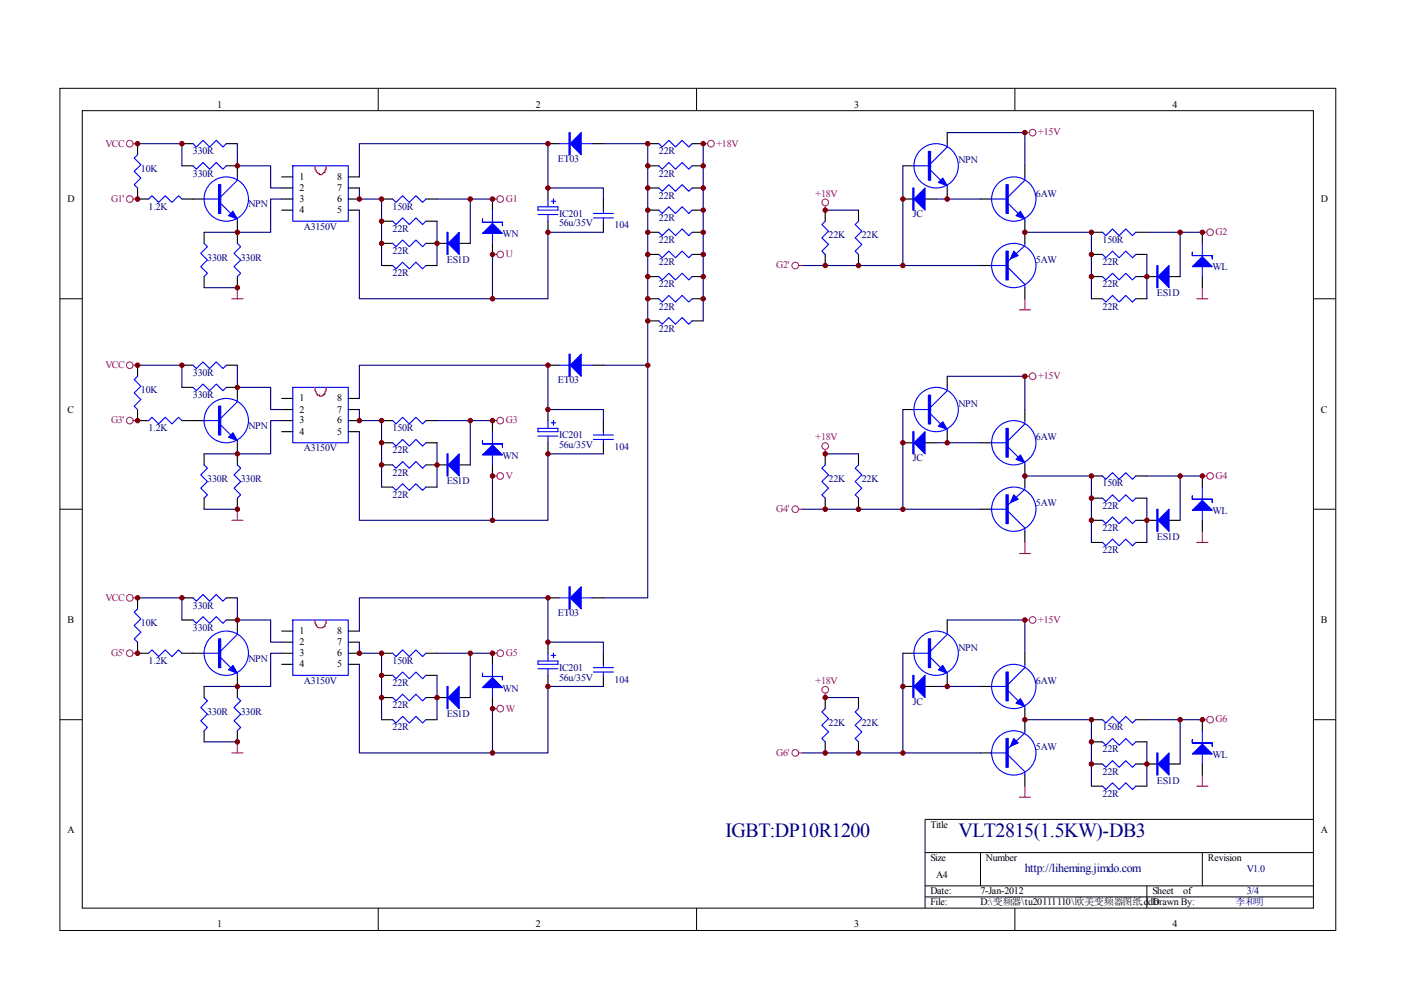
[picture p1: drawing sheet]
<svg xmlns="http://www.w3.org/2000/svg" width="297mm" height="210mm" viewBox="0 0 297 210" stroke-linecap="round" stroke-linejoin="round" font-family="sans-serif">
<g fill="none" stroke="#000" stroke-width=".21">
<path d="M12.7 18.7h270.5v178.6h-270.5zM80.2 18.7v4.7M147.7 18.7v4.7M215.2 18.7v4.7M17.4 23.5h261.1v169h-261.1zM12.7 63.3h4.7M278.4 63.3h4.7M12.7 108h4.7M278.4 108h4.7M12.7 152.6h4.7M278.4 152.6h4.7M278.4 173.7h-82.3v18.8"/>
<path d="M80.2 192.5v4.7M147.7 192.5v4.7M196.1 180.8h82.3M196.1 187.8h82.3M196.1 190.2h82.3M207.9 180.8v7M215.2 192.5v4.7M243.2 187.8v4.7M254.9 180.8v7"/>
</g>
<g fill="none" stroke="#000" stroke-width=".23">
<path d="M29.2 39.9v2.3h2.3M29.2 30.5v2.3M38.6 35.2h2.3M38.6 30.5h2.3M48 35.2h2.3v2.3M48 30.5h2.3M59.7 37.5h2.4M59.7 39.9h2.4M73.8 37.5h2.4M73.8 39.9h2.4M116.2 30.5h2.3M116.2 39.9v2.3"/>
<path d="M125.6 30.5h2.3M137.3 39.9h2.4M137.3 35.2h2.4M137.3 30.5h2.4M146.7 39.9h2.4M146.7 35.2h2.4M146.7 30.5h2.4M191.4 35.2h2.4M200.8 28.1v2.4M200.8 39.9v2.3M217.3 35.2v2.3M38.6 42.2h4.7"/>
<path d="M43.3 49.3v2.3M43.3 58.6v2.4M50.3 46.9v4.7M50.3 58.6v2.4M59.7 42.2h2.4M59.7 44.6h2.4M73.8 42.2h2.4M73.8 44.6h2.4M80.9 42.2h2.3M80.9 56.3h2.3M80.9 51.6h2.3M80.9 46.9h2.3"/>
<path d="M90.3 42.2h2.4M90.3 56.3h2.4M90.3 51.6h4.7M90.3 46.9h2.4M97.4 51.6h2.3M104.4 42.2v2.4M104.4 51.6v2.3M116.2 46.9v2.4M127.9 42.2v2.4M127.9 46.9v2.4M137.3 44.6h2.4M137.3 58.6h2.4"/>
<path d="M137.3 53.9h2.4M137.3 49.3h2.4M146.7 44.6h2.4M146.7 58.6h2.4M146.7 53.9h2.4M146.7 49.3h2.4M175 44.6v2.3M175 53.9v2.4M182 44.6v2.3M182 53.9v2.4M191.4 42.2h2.4M196.1 42.2h2.4"/>
<path d="M207.9 42.2h2.3M207.9 56.3h2.3M217.3 46.9v4.7M231.4 58.6h2.4M231.4 53.9h2.4M231.4 49.3h2.4M240.8 58.6h4.7M240.8 53.9h2.4M240.8 49.3h2.4M247.9 58.6h2.3M254.9 49.3v2.3M254.9 58.6v2.4"/>
<path d="M29.2 77.4v2.4M38.6 77.4h2.3M48 77.4h2.3M116.2 77.4h2.3M125.6 77.4h2.3M137.3 63.3h2.4M137.3 68h2.4M146.7 63.3h2.4M146.7 68h2.4M200.8 79.8v2.3M217.3 61v2.3M231.4 63.3h2.4"/>
<path d="M240.8 63.3h2.4M29.2 86.8v2.4h2.3M38.6 89.2h4.7M38.6 82.1h2.3M43.3 96.2v2.4M48 82.1h2.3v2.4M50.3 93.9v4.7M59.7 89.2h2.4M59.7 84.5h2.4M59.7 86.8h2.4M59.7 91.5h2.4M73.8 89.2h2.4"/>
<path d="M73.8 84.5h2.4M73.8 86.8h2.4M73.8 91.5h2.4M80.9 89.2h2.3M80.9 98.6h2.3M80.9 93.9h2.3M90.3 89.2h2.4M90.3 98.6h4.7M90.3 93.9h2.4M97.4 98.6h2.3M104.4 89.2v2.3M104.4 98.6v2.3"/>
<path d="M116.2 86.8v2.4M116.2 93.9v2.3M127.9 89.2v2.3M127.9 93.9v2.3M175 96.2v2.4M182 96.2v2.4M191.4 86.8h2.4M191.4 93.9h2.4M196.1 93.9h2.4M200.8 91.5v2.4M207.9 93.9h2.3M217.3 86.8v2.4"/>
<path d="M217.3 98.6v4.7M43.3 105.6v2.4M50.3 105.6v2.4M80.9 103.3h2.3M90.3 103.3h2.4M175 105.6v2.4M182 105.6v2.4M207.9 108h2.3M217.3 112.7v2.3M231.4 115h2.4M231.4 110.3h2.4M231.4 105.6h2.4"/>
<path d="M231.4 100.9h2.4M240.8 115h2.4M240.8 110.3h4.7M240.8 105.6h2.4M240.8 100.9h2.4M247.9 110.3h2.3M254.9 100.9v2.4M254.9 110.3v2.4M29.2 126.8v2.3M29.2 136.2v2.3h2.3M38.6 138.5h4.7M38.6 131.5h2.3"/>
<path d="M38.6 126.8h2.3M48 131.5h2.3v2.3M48 126.8h2.3M59.7 138.5h2.4M59.7 133.8h2.4M59.7 136.2h2.4M73.8 138.5h2.4M73.8 133.8h2.4M73.8 136.2h2.4M80.9 138.5h2.3M90.3 138.5h2.4M104.4 138.5v2.4"/>
<path d="M116.2 136.2v2.3M116.2 126.8h2.3M125.6 126.8h2.3M127.9 138.5v2.4M191.4 138.5h2.4M200.8 131.5v2.3M217.3 138.5v2.4M43.3 145.5v2.4M43.3 154.9v2.4M50.3 143.2v4.7M50.3 154.9v2.4M59.7 140.9h2.4"/>
<path d="M73.8 140.9h2.4M80.9 152.6h2.3M80.9 147.9h2.3M80.9 143.2h2.3M90.3 152.6h2.4M90.3 147.9h4.7M90.3 143.2h2.4M97.4 147.9h2.3M104.4 147.9v2.3M116.2 143.2v2.3M127.9 143.2v2.3M175 147.9v2.3"/>
<path d="M175 157.3v2.3M182 147.9v2.3M182 157.3v2.3M191.4 145.5h2.4M196.1 145.5h2.4M200.8 143.2v2.3M207.9 145.5h2.3M207.9 159.6h2.3M217.3 150.2v4.7M231.4 152.6h2.4M231.4 157.3h2.4M240.8 152.6h2.4"/>
<path d="M240.8 157.3h2.4M254.9 152.6v2.3M217.3 164.3v2.4M231.4 166.7h2.4M231.4 162h2.4M240.8 166.7h2.4M240.8 162h4.7M247.9 162h2.3M254.9 162v2.3"/>
</g>
<g fill="none" stroke="#00f" stroke-width=".23">
<path d="M29.2 32.8l-.7 .7 1.4 1.4-1.4 1.4 1.4 1.4-1.4 1.5 .7 .7M40.9 35.2l.7 .7 1.4-1.4 1.4 1.4 1.5-1.4 1.4 1.4 .7-.7M40.9 30.5l.7 .7 1.4-1.4 1.4 1.4 1.5-1.4 1.4 1.4 .7-.7M50.3 37.5v.7l-3.5 3.5M62.1 35.2h11.7v11.7h-11.7zM118.5 30.5h7.1M139.7 30.5l.7 .7 1.4-1.4 1.4 1.4 1.4-1.4 1.4 1.4 .7-.7M139.7 35.2l.7 .7 1.4-1.4 1.4 1.4 1.4-1.4 1.4 1.4 .7-.7M139.7 39.9l.7 .7 1.4-1.4 1.4 1.4 1.4-1.4 1.4 1.4 .7-.7M193.8 35.2h3.5M197.3 36.1l2.1 2.1M200.8 30.5v.7l-3.5 3.5"/>
<path d="M200.8 39.4v.5M217.3 37.5v.7l-3.5 3.5M31.5 42.2l.7-.7 1.4 1.4 1.4-1.4 1.4 1.4 1.5-1.4 .7 .7M43.3 51.6l.7 .7-1.4 1.4 1.4 1.4-1.4 1.4 1.4 1.4-.7 .7M43.3 42.2h3.5M46.8 43.1l2.1 2.2M50.3 51.6l.7 .7-1.4 1.4 1.4 1.4-1.4 1.4 1.4 1.4-.7 .7M50.3 46.4v.5M83.2 56.3l.8 .7 1.4-1.4 1.4 1.4 1.4-1.4 1.4 1.4 .7-.7M83.2 51.6l.8 .7 1.4-1.4 1.4 1.4 1.4-1.4 1.4 1.4 .7-.7M83.2 46.9l.8 .7 1.4-1.4 1.4 1.4 1.4-1.4 1.4 1.4 .7-.7M83.2 42.2l.8 .7 1.4-1.4 1.4 1.4 1.4-1.4 1.4 1.4 .7-.7"/>
<path d="M104.4 44.6v7M114.1 43.9h4.2v.7h-4.2zM114.1 45.5h4.2M116.2 42.2v1.7M116.2 45.5v1.4M116.9 42.7h.9M117.3 42.2v.9M125.8 45.3h4.2M125.8 46.2h4.2M127.9 44.6v.7M127.9 46.2v.7M139.7 44.6l.7 .7 1.4-1.4 1.4 1.4 1.4-1.4 1.4 1.4 .7-.7"/>
<path d="M139.7 49.3l.7 .7 1.4-1.5 1.4 1.5 1.4-1.5 1.4 1.5 .7-.7M139.7 53.9l.7 .8 1.4-1.5 1.4 1.5 1.4-1.5 1.4 1.5 .7-.8M139.7 58.6l.7 .7 1.4-1.4 1.4 1.4 1.4-1.4 1.4 1.4 .7-.7M175 46.9l-.7 .7 1.4 1.4-1.4 1.4 1.4 1.4-1.4 1.4 .7 .7M182 46.9l-.7 .7 1.4 1.4-1.4 1.4 1.4 1.4-1.4 1.4 .7 .7M210 56.3h3.3M210.2 42.2h3.6M213.8 56.8l3.5 3.5v.7M213.8 43.1l2.1 2.2M217.3 51.6v.5l-3.5 3.3M217.3 46.4v.5M233.8 58.6l.7 .7 1.4-1.4 1.4 1.4 1.4-1.4 1.4 1.4 .7-.7"/>
<path d="M233.8 53.9l.7 .8 1.4-1.5 1.4 1.5 1.4-1.5 1.4 1.5 .7-.8M233.8 49.3l.7 .7 1.4-1.5 1.4 1.5 1.4-1.5 1.4 1.5 .7-.7M254.9 51.6v7M29.2 79.8l-.7 .7 1.4 1.4-1.4 1.4 1.4 1.4-1.4 1.4 .7 .7M40.9 77.4l.7 .7 1.4-1.4 1.4 1.4 1.5-1.4 1.4 1.4 .7-.7M118.5 77.4h7.1M139.7 63.3l.7 .7 1.4-1.4 1.4 1.4 1.4-1.4 1.4 1.4 .7-.7M139.7 68l.7 .7 1.4-1.4 1.4 1.4 1.4-1.4 1.4 1.4 .7-.7M233.8 63.3l.7 .7 1.4-1.4 1.4 1.4 1.4-1.4 1.4 1.4 .7-.7M31.5 89.2l.7-.7 1.4 1.4 1.4-1.4 1.4 1.4 1.5-1.4 .7 .7M40.9 82.1l.7 .7 1.4-1.4 1.4 1.4 1.5-1.4 1.4 1.4 .7-.7M43.3 98.6l.7 .7-1.4 1.4 1.4 1.4-1.4 1.4 1.4 1.4-.7 .7"/>
<path d="M43.3 89.2h3.5M46.8 90.1l2.1 2.1M50.3 84.5v.7l-3.5 3.5M50.3 98.6l.7 .7-1.4 1.4 1.4 1.4-1.4 1.4 1.4 1.4-.7 .7M50.3 93.4v.5M62.1 82.1h11.7v11.8h-11.7zM83.2 98.6l.8 .7 1.4-1.4 1.4 1.4 1.4-1.4 1.4 1.4 .7-.7M83.2 93.9l.8 .7 1.4-1.4 1.4 1.4 1.4-1.4 1.4 1.4 .7-.7M83.2 89.2l.8 .7 1.4-1.4 1.4 1.4 1.4-1.4 1.4 1.4 .7-.7M104.4 91.5v7.1M114.1 90.8h4.2v.7h-4.2zM114.1 92.5h4.2"/>
<path d="M116.2 89.2v1.6M116.2 92.5v1.4M116.9 89.6h.9M117.3 89.2v.9M125.8 92.2h4.2M125.8 93.2h4.2M127.9 91.5v.7M127.9 93.2v.7M175 98.6l-.7 .7 1.4 1.4-1.4 1.4 1.4 1.4-1.4 1.4 .7 .7M182 98.6l-.7 .7 1.4 1.4-1.4 1.4 1.4 1.4-1.4 1.4 .7 .7M193.8 86.8h3.5M197.3 87.8l2.1 2.1"/>
<path d="M200.8 82.1v.7l-3.5 3.6M200.8 91.1v.4M210.2 93.9h3.6M213.8 94.8l2.1 2.1M217.3 89.2v.7l-3.5 3.5M217.3 98.1v.5M83.2 103.3l.8 .7 1.4-1.4 1.4 1.4 1.4-1.4 1.4 1.4 .7-.7M210 108h3.3M213.8 108.4l3.5 3.6v.7M217.3 103.3v.4l-3.5 3.3M233.8 115l.7 .7 1.4-1.4 1.4 1.4 1.4-1.4 1.4 1.4 .7-.7M233.8 110.3l.7 .7 1.4-1.4 1.4 1.4 1.4-1.4 1.4 1.4 .7-.7"/>
<path d="M233.8 105.6l.7 .7 1.4-1.4 1.4 1.4 1.4-1.4 1.4 1.4 .7-.7M233.8 100.9l.7 .7 1.4-1.4 1.4 1.4 1.4-1.4 1.4 1.4 .7-.7M254.9 103.3v7M29.2 129.1l-.7 .7 1.4 1.4-1.4 1.4 1.4 1.4-1.4 1.4 .7 .8M31.5 138.5l.7-.7 1.4 1.4 1.4-1.4 1.4 1.4 1.5-1.4 .7 .7M40.9 131.5l.7 .7 1.4-1.4 1.4 1.4 1.5-1.4 1.4 1.4 .7-.7M40.9 126.8l.7 .7 1.4-1.4 1.4 1.4 1.5-1.4 1.4 1.4 .7-.7M43.3 138.5h3.5M46.8 139.4l2.1 2.2M50.3 133.8v.7l-3.5 3.5M62.1 131.5h11.7v11.7h-11.7zM83.2 138.5l.8 .7 1.4-1.4 1.4 1.4 1.4-1.4 1.4 1.4 .7-.7"/>
<path d="M116.2 138.5v1.6M116.9 139h.9M117.3 138.5v.9M118.5 126.8h7.1M193.8 138.5h3.5M197.3 139.4l2.1 2.2M200.8 133.8v.7l-3.5 3.5M43.3 147.9l.7 .7-1.4 1.4 1.4 1.4-1.4 1.4 1.4 1.4-.7 .7M50.3 147.9l.7 .7-1.4 1.4 1.4 1.4-1.4 1.4 1.4 1.4-.7 .7M50.3 142.7v.5M83.2 152.6l.8 .7 1.4-1.4 1.4 1.4 1.4-1.4 1.4 1.4 .7-.7M83.2 147.9l.8 .7 1.4-1.4 1.4 1.4 1.4-1.4 1.4 1.4 .7-.7"/>
<path d="M83.2 143.2l.8 .7 1.4-1.4 1.4 1.4 1.4-1.4 1.4 1.4 .7-.7M104.4 140.9v7M114.1 140.1h4.2v.8h-4.2zM114.1 141.8h4.2M116.2 141.8v1.4M125.8 141.6h4.2M125.8 142.5h4.2M127.9 140.9v.7M127.9 142.5v.7M175 150.2l-.7 .7 1.4 1.5-1.4 1.4 1.4 1.4-1.4 1.4 .7 .7M182 150.2l-.7 .7 1.4 1.5-1.4 1.4 1.4 1.4-1.4 1.4 .7 .7M200.8 142.7v.5"/>
<path d="M210 159.6h3.3M210.2 145.5h3.6M213.8 146.5l2.1 2.1M217.3 140.9v.7l-3.5 3.5M217.3 154.9v.5l-3.5 3.3M217.3 149.8v.4M233.8 157.3l.7 .7 1.4-1.4 1.4 1.4 1.4-1.4 1.4 1.4 .7-.7M233.8 152.6l.7 .7 1.4-1.4 1.4 1.4 1.4-1.4 1.4 1.4 .7-.7M254.9 154.9v7.1M213.8 160.1l3.5 3.5v.7M233.8 166.7l.7 .7 1.4-1.4 1.4 1.4 1.4-1.4 1.4 1.4 .7-.7M233.8 162l.7 .7 1.4-1.4 1.4 1.4 1.4-1.4 1.4 1.4 .7-.7"/>
<circle cx="198.5" cy="35.2" r="4.7"/>
<circle cx="48" cy="42.2" r="4.7"/>
<circle cx="214.9" cy="56.3" r="4.7"/>
<circle cx="214.9" cy="42.2" r="4.7"/>
<circle cx="48" cy="89.2" r="4.7"/>
<circle cx="198.5" cy="86.8" r="4.7"/>
<circle cx="214.9" cy="93.9" r="4.7"/>
<circle cx="214.9" cy="108" r="4.7"/>
<circle cx="48" cy="138.5" r="4.7"/>
<circle cx="198.5" cy="138.5" r="4.7"/>
<circle cx="214.9" cy="159.6" r="4.7"/>
<circle cx="214.9" cy="145.5" r="4.7"/>
</g>
<g fill="#00f" stroke="#00f" stroke-width=".23">
<path d="M49.4 44.8l.9 1.6-1.9-.7z"/>
<path d="M199.9 37.7l.9 1.7-1.8-.7z"/>
<path d="M215.4 45.7l.9-.9 1 1.6z"/>
<path d="M214.9 53.2l1 1-1.7 .7z"/>
<path d="M120.9 30.5l2.3-2.4v4.7z"/>
<path d="M95 51.6l2.4-2.3v4.6z"/>
<path d="M102.3 49.5l2.1-2.1 2.1 2.1z"/>
<path d="M49.4 91.8l.9 1.6-1.9-.7z"/>
<path d="M123.2 75.1v4.7l-2.3-2.4z"/>
<path d="M95 98.6l2.4-2.4v4.7z"/>
<path d="M102.3 96.5l2.1-2.2 2.1 2.2z"/>
<path d="M48.4 142l1-.9 .9 1.6z"/>
<path d="M120.9 126.8l2.3-2.4v4.7z"/>
<path d="M95 147.9l2.4-2.4v4.7z"/>
<path d="M102.3 145.8l2.1-2.1 2.1 2.1z"/>
<path d="M247.9 56.3v4.7l-2.4-2.4z"/>
<path d="M252.8 56.5l2.1-2.1 2.1 2.1z"/>
<path d="M193.8 42.2l2.3-2.3v4.7z"/>
<path d="M199.9 89.4l.9 1.7-1.8-.7z"/>
<path d="M215.4 97.4l.9-.9 1 1.6z"/>
<path d="M214.9 104.9l1 1-1.7 .7z"/>
<path d="M247.9 108v4.7l-2.4-2.4z"/>
<path d="M252.8 108.2l2.1-2.1 2.1 2.1z"/>
<path d="M193.8 93.9l2.3-2.4v4.7z"/>
<path d="M199.9 141.1l.9 1.6-1.8-.7z"/>
<path d="M215.4 149.1l.9-1 1 1.7z"/>
<path d="M214.9 156.6l1 .9-1.7 .7z"/>
<path d="M247.9 159.6v4.7l-2.4-2.3z"/>
<path d="M252.8 159.9l2.1-2.1 2.1 2.1z"/>
<path d="M193.8 145.5l2.3-2.3v4.7z"/>
<path d="M46.3 39.2h.5v6.1h-.5z" fill-rule="evenodd"/>
<path d="M196.8 32.1h.5v6.1h-.5z" fill-rule="evenodd"/>
<path d="M213.3 39.2h.5v6.1h-.5z" fill-rule="evenodd"/>
<path d="M213.3 53.2h.5v6.1h-.5z" fill-rule="evenodd"/>
<path d="M120.6 28.1h.3v4.7h-.3z" fill-rule="evenodd"/>
<path d="M94.8 49.3h.2v4.6h-.2z" fill-rule="evenodd"/>
<path d="M102.3 46.4v.7h4.2v.7v-.7h-4.2z" fill-rule="evenodd"/>
<path d="M46.3 86.1h.5v6.1h-.5z" fill-rule="evenodd"/>
<path d="M120.6 75.1h.3v4.7h-.3z" fill-rule="evenodd"/>
<path d="M94.8 96.2h.2v4.7h-.2z" fill-rule="evenodd"/>
<path d="M102.3 93.4v.7h4.2v.7v-.7h-4.2z" fill-rule="evenodd"/>
<path d="M46.3 135.4h.5v6.2h-.5z" fill-rule="evenodd"/>
<path d="M120.6 124.4h.3v4.7h-.3z" fill-rule="evenodd"/>
<path d="M94.8 145.5h.2v4.7h-.2z" fill-rule="evenodd"/>
<path d="M102.3 142.7v.7h4.2v.7v-.7h-4.2z" fill-rule="evenodd"/>
<path d="M245.3 56.3h.2v4.7h-.2z" fill-rule="evenodd"/>
<path d="M252.8 53.5v.7h4.2v.7v-.7h-4.2z" fill-rule="evenodd"/>
<path d="M193.5 39.9h.3v4.7h-.3z" fill-rule="evenodd"/>
<path d="M196.8 83.8h.5v6.1h-.5z" fill-rule="evenodd"/>
<path d="M213.3 90.8h.5v6.1h-.5z" fill-rule="evenodd"/>
<path d="M213.3 104.9h.5v6.1h-.5z" fill-rule="evenodd"/>
<path d="M245.3 108h.2v4.7h-.2z" fill-rule="evenodd"/>
<path d="M252.8 105.1v.8h4.2v.7v-.7h-4.2z" fill-rule="evenodd"/>
<path d="M193.5 91.5h.3v4.7h-.3z" fill-rule="evenodd"/>
<path d="M196.8 135.4h.5v6.2h-.5z" fill-rule="evenodd"/>
<path d="M213.3 142.5h.5v6.1h-.5z" fill-rule="evenodd"/>
<path d="M213.3 156.6h.5v6.1h-.5z" fill-rule="evenodd"/>
<path d="M245.3 159.6h.2v4.7h-.2z" fill-rule="evenodd"/>
<path d="M252.8 156.8v.7h4.2v.7v-.7h-4.2z" fill-rule="evenodd"/>
<path d="M193.5 143.2h.3v4.7h-.3z" fill-rule="evenodd"/>
</g>
<path d="M66.8 35.2v.7l.2 .2a.82 .82 0 0 0 .7 .7v.2a.74 .74 0 0 0 1-.4h.2v-.5l.2-.2v-.7M66.8 82.1v.7l.2 .3 .3 .7h.4v.2h.5l.2-.2h.3v-.3h.2v-.4l.2-.3v-.7M66.8 131.5v.7l.2 .2a1 1 0 0 0 1.7 .5h.2v-.5l.2-.2v-.7" fill="none" stroke="#f00" stroke-width=".23"/>
<g fill="none" stroke="#a1006a" stroke-width=".21">
<circle cx="27.5" cy="30.5" r=".71"/>
<circle cx="150.7" cy="30.5" r=".71"/>
<circle cx="218.9" cy="28.1" r=".7"/>
<circle cx="27.5" cy="42.2" r=".71"/>
<circle cx="106.1" cy="53.9" r=".71"/>
<circle cx="106.1" cy="42.2" r=".71"/>
<circle cx="168.6" cy="56.3" r=".7"/>
<circle cx="175" cy="42.9" r=".71"/>
<circle cx="256.6" cy="49.2" r=".71"/>
<circle cx="27.5" cy="77.4" r=".71"/>
<circle cx="218.9" cy="79.8" r=".71"/>
<circle cx="27.5" cy="89.2" r=".71"/>
<circle cx="106.1" cy="89.2" r=".71"/>
<circle cx="175" cy="94.6" r=".71"/>
<circle cx="106.1" cy="100.9" r=".71"/>
<circle cx="168.6" cy="108" r=".7"/>
<circle cx="256.6" cy="100.9" r=".71"/>
<circle cx="27.5" cy="126.8" r=".71"/>
<circle cx="27.5" cy="138.5" r=".71"/>
<circle cx="106.1" cy="138.5" r=".71"/>
<circle cx="218.9" cy="131.5" r=".7"/>
<circle cx="106.1" cy="150.2" r=".71"/>
<circle cx="168.6" cy="159.6" r=".71"/>
<circle cx="175" cy="146.3" r=".71"/>
<circle cx="256.6" cy="152.6" r=".71"/>
</g>
<g fill="none" stroke="#a1006a" stroke-width=".23">
<path d="M28.2 30.5h1M149.1 30.5h.9M217.3 28.1h.9M28.2 42.2h1M104.4 42.2h1M104.4 53.9h1M169.3 56.3h1M175 43.6v1M254.9 49.3h1M28.2 77.4h1M49.1 63.3h2.4M50.3 61v2.3"/>
<path d="M216.1 65.7h2.4M217.3 63.3v2.4M217.3 79.8h.9M253.7 63.3h2.4M254.9 61v2.3M28.2 89.2h1M104.4 89.2h1M175 95.3v.9M49.1 110.3h2.4M50.3 108v2.3M104.4 100.9h1M169.3 108h1"/>
<path d="M216.1 117.4h2.4M217.3 115v2.4M253.7 115h2.4M254.9 112.7v2.3M254.9 100.9h1M28.2 138.5h1M28.2 126.8h1M104.4 138.5h1M217.3 131.5h.9M49.1 159.6h2.4M50.3 157.3v2.3M104.4 150.2h1"/>
<path d="M169.3 159.6h1M175 147v.9M254.9 152.6h1M216.1 169h2.4M217.3 166.7v2.3M253.7 166.7h2.4M254.9 164.3v2.4"/>
</g>
<g fill="none" stroke="#000080" stroke-width=".23">
<path d="M29.2 30.5h9.4v4.7M50.3 30.5v4.7h7.1v4.7h2.3M76.2 39.9v2.3h4.7v14.1M76.2 37.5v-7h40v9.4h11.7v2.3M127.9 30.5h9.4v96.3h-9.4M149.1 30.5v37.5M191.4 35.2v21.1h16.5M200.8 28.1h16.5v7.1M59.7 42.2h-2.3v7.1h-14.1M76.2 44.6v18.7h40v-14h11.7M92.7 42.2h7v9.4M92.7 46.9v9.4"/>
<path d="M99.7 42.2h4.7M104.4 53.9v9.4M170.3 56.3h21.1M175 44.6h7M198.5 42.2h9.4M217.3 49.3h14.1v14M243.2 49.3h7v9.3M243.2 53.9v9.4M250.2 49.3h4.7M29.2 77.4h9.4v4.7M43.3 61h7M50.3 77.4v4.7h7.1v4.7h2.3"/>
<path d="M127.9 77.4h9.4M200.8 79.8h16.5v7M59.7 89.2h-2.3v7h-14.1M76.2 86.8v2.4h4.7v14.1M76.2 84.5v-7.1h40v9.4h11.7v2.4M76.2 91.5v18.8h40v-14.1h11.7M92.7 89.2h7v9.4M92.7 93.9v9.4M99.7 89.2h4.7M175 96.2h7M191.4 86.8v21.2h16.5M198.5 93.9h9.4"/>
<path d="M43.3 108h7M104.4 100.9v9.4M170.3 108h21.1M217.3 100.9h14.1v14.1M243.2 100.9h7v9.4M243.2 105.6v9.4M250.2 100.9h4.7M29.2 126.8h9.4v4.7M50.3 126.8v4.7h7.1v4.7h2.3M59.7 138.5h-2.3v7h-14.1M76.2 136.2v2.3h4.7v14.1M76.2 133.8v-7h40v9.4h11.7v2.3"/>
<path d="M92.7 138.5h7v9.4M99.7 138.5h4.7M191.4 138.5v21.1h16.5M200.8 131.5h16.5v7M43.3 157.3h7M76.2 140.9v18.7h40v-14.1h11.7M92.7 143.2v9.4M104.4 150.2v9.4M170.3 159.6h21.1M175 147.9h7M198.5 145.5h9.4M217.3 152.6h14.1v14.1"/>
<path d="M243.2 152.6h7v9.4M243.2 157.3v9.4M250.2 152.6h4.7"/>
</g>
<g fill="#800000" stroke="#800000" stroke-width=".21">
<circle cx="50.3" cy="35.2" r=".47"/>
<circle cx="50.3" cy="49.2" r=".47"/>
<circle cx="80.9" cy="42.2" r=".47"/>
<circle cx="76.2" cy="42.2" r=".47"/>
<circle cx="38.6" cy="30.5" r=".47"/>
<circle cx="50.3" cy="61" r=".47"/>
<circle cx="29.2" cy="42.2" r=".47"/>
<circle cx="29.2" cy="30.5" r=".47"/>
<circle cx="92.7" cy="51.6" r=".47"/>
<circle cx="80.9" cy="51.6" r=".47"/>
<circle cx="80.9" cy="46.9" r=".47"/>
<circle cx="116.2" cy="30.5" r=".47"/>
<circle cx="104.4" cy="63.3" r=".47"/>
<circle cx="116.2" cy="39.9" r=".47"/>
<circle cx="116.2" cy="49.3" r=".47"/>
<circle cx="104.4" cy="53.9" r=".47"/>
<circle cx="50.3" cy="82.1" r=".47"/>
<circle cx="50.3" cy="96.2" r=".47"/>
<circle cx="76.2" cy="89.2" r=".47"/>
<circle cx="38.6" cy="77.4" r=".47"/>
<circle cx="50.3" cy="108" r=".47"/>
<circle cx="29.2" cy="77.4" r=".47"/>
<circle cx="92.7" cy="98.6" r=".47"/>
<circle cx="80.9" cy="98.6" r=".47"/>
<circle cx="80.9" cy="93.9" r=".47"/>
<circle cx="80.9" cy="89.2" r=".47"/>
<circle cx="116.2" cy="77.4" r=".47"/>
<circle cx="116.2" cy="86.8" r=".47"/>
<circle cx="116.2" cy="96.2" r=".47"/>
<circle cx="104.4" cy="110.3" r=".47"/>
<circle cx="50.3" cy="131.5" r=".47"/>
<circle cx="50.3" cy="145.5" r=".47"/>
<circle cx="76.2" cy="138.5" r=".47"/>
<circle cx="38.6" cy="126.8" r=".47"/>
<circle cx="50.3" cy="157.3" r=".47"/>
<circle cx="29.2" cy="126.8" r=".47"/>
<circle cx="92.7" cy="147.9" r=".47"/>
<circle cx="80.9" cy="147.9" r=".47"/>
<circle cx="80.9" cy="143.2" r=".47"/>
<circle cx="80.9" cy="138.5" r=".47"/>
<circle cx="116.2" cy="126.8" r=".47"/>
<circle cx="116.2" cy="136.2" r=".47"/>
<circle cx="116.2" cy="145.5" r=".47"/>
<circle cx="104.4" cy="159.6" r=".47"/>
<circle cx="104.4" cy="100.9" r=".47"/>
<circle cx="104.4" cy="150.2" r=".47"/>
<circle cx="29.2" cy="89.2" r=".47"/>
<circle cx="29.2" cy="138.5" r=".47"/>
<circle cx="99.7" cy="42.2" r=".47"/>
<circle cx="104.4" cy="42.2" r=".47"/>
<circle cx="99.7" cy="89.2" r=".47"/>
<circle cx="104.4" cy="89.2" r=".47"/>
<circle cx="99.7" cy="138.5" r=".47"/>
<circle cx="104.4" cy="138.5" r=".47"/>
<circle cx="200.8" cy="42.2" r=".47"/>
<circle cx="217.3" cy="49.3" r=".47"/>
<circle cx="231.4" cy="49.2" r=".47"/>
<circle cx="254.9" cy="49.2" r=".47"/>
<circle cx="217.3" cy="28.1" r=".47"/>
<circle cx="182" cy="56.3" r=".47"/>
<circle cx="175" cy="56.3" r=".47"/>
<circle cx="175" cy="44.6" r=".47"/>
<circle cx="243.2" cy="58.6" r=".47"/>
<circle cx="231.4" cy="58.6" r=".47"/>
<circle cx="231.4" cy="53.9" r=".47"/>
<circle cx="250.2" cy="49.3" r=".47"/>
<circle cx="191.4" cy="42.2" r=".47"/>
<circle cx="191.4" cy="56.3" r=".47"/>
<circle cx="200.8" cy="93.9" r=".47"/>
<circle cx="217.3" cy="100.9" r=".47"/>
<circle cx="231.4" cy="100.9" r=".47"/>
<circle cx="217.3" cy="79.8" r=".47"/>
<circle cx="182" cy="108" r=".47"/>
<circle cx="175" cy="108" r=".47"/>
<circle cx="175" cy="96.2" r=".47"/>
<circle cx="243.2" cy="110.3" r=".47"/>
<circle cx="231.4" cy="110.3" r=".47"/>
<circle cx="231.4" cy="105.6" r=".47"/>
<circle cx="250.2" cy="100.9" r=".47"/>
<circle cx="191.4" cy="93.9" r=".47"/>
<circle cx="191.4" cy="108" r=".47"/>
<circle cx="200.8" cy="145.5" r=".47"/>
<circle cx="217.3" cy="152.6" r=".47"/>
<circle cx="231.4" cy="152.6" r=".47"/>
<circle cx="217.3" cy="131.5" r=".47"/>
<circle cx="182" cy="159.6" r=".47"/>
<circle cx="175" cy="159.6" r=".47"/>
<circle cx="175" cy="147.9" r=".47"/>
<circle cx="243.2" cy="162" r=".47"/>
<circle cx="231.4" cy="162" r=".47"/>
<circle cx="231.4" cy="157.3" r=".47"/>
<circle cx="250.2" cy="152.6" r=".47"/>
<circle cx="191.4" cy="145.5" r=".47"/>
<circle cx="191.4" cy="159.6" r=".47"/>
<circle cx="254.9" cy="100.9" r=".47"/>
<circle cx="254.9" cy="152.6" r=".47"/>
<circle cx="149.1" cy="30.5" r=".47"/>
<circle cx="149.1" cy="35.2" r=".47"/>
<circle cx="149.1" cy="39.9" r=".47"/>
<circle cx="149.1" cy="44.6" r=".47"/>
<circle cx="149.1" cy="49.3" r=".47"/>
<circle cx="149.1" cy="53.9" r=".47"/>
<circle cx="149.1" cy="58.6" r=".47"/>
<circle cx="149.1" cy="63.3" r=".47"/>
<circle cx="137.3" cy="30.5" r=".47"/>
<circle cx="137.3" cy="35.2" r=".47"/>
<circle cx="137.3" cy="39.9" r=".47"/>
<circle cx="137.3" cy="44.6" r=".47"/>
<circle cx="137.3" cy="49.3" r=".47"/>
<circle cx="137.3" cy="53.9" r=".47"/>
<circle cx="137.3" cy="58.6" r=".47"/>
<circle cx="137.3" cy="63.3" r=".47"/>
<circle cx="137.3" cy="68" r=".47"/>
<circle cx="137.3" cy="77.4" r=".47"/>
</g>
<g font-size="4.2" fill="#000080">
<text x="153.8" y="177.4">IGBT:DP10R1200</text>
<text x="203.2" y="177.4">VLT2815(1.5KW)-DB3</text>
</g>
<text font-size="2.5" fill="#000080" x="217.3" y="184.8">http://liheming.jimdo.com</text>
<g font-size="2.1">
<text x="46.1" y="22.9">1</text>
<text x="113.6" y="22.9">2</text>
<text x="181.1" y="22.9">3</text>
<text x="248.6" y="22.9">4</text>
<text x="63.5" y="38.1">1</text>
<text x="63.5" y="40.5">2</text>
<text x="71.5" y="40.5">7</text>
<text x="71.5" y="38.1">8</text>
<text x="14.3" y="42.8">D</text>
<text x="63.5" y="42.8">3</text>
<text x="63.5" y="45.1">4</text>
<text x="71.5" y="45.1">5</text>
<text x="71.5" y="42.8">6</text>
<text x="280.1" y="42.8">D</text>
<text x="14.3" y="87.5">C</text>
<text x="63.5" y="85.1">1</text>
<text x="63.5" y="87.5">2</text>
<text x="63.5" y="89.8">3</text>
<text x="71.5" y="89.8">6</text>
<text x="71.5" y="87.5">7</text>
<text x="71.5" y="85.1">8</text>
<text x="280.1" y="87.5">C</text>
<text x="63.5" y="92.1">4</text>
<text x="71.5" y="92.1">5</text>
<text x="14.3" y="132.1">B</text>
<text x="63.5" y="134.4">1</text>
<text x="63.5" y="136.8">2</text>
<text x="71.5" y="136.8">7</text>
<text x="71.5" y="134.4">8</text>
<text x="280.1" y="132.1">B</text>
<text x="63.5" y="139.1">3</text>
<text x="63.5" y="141.5">4</text>
<text x="71.5" y="141.5">5</text>
<text x="71.5" y="139.1">6</text>
<text x="14.3" y="176.7">A</text>
<text x="197.3" y="175.5">Title</text>
<text x="280.1" y="176.7">A</text>
<text x="197.3" y="182.6">Size</text>
<text x="209" y="182.6">Number</text>
<text x="256.1" y="182.6">Revision</text>
<text x="197.3" y="189.6">Date:</text>
<text x="197.3" y="192">File:</text>
<text x="198.5" y="186.1">A4</text>
<text x="207.9" y="189.6">7-Jan-2012</text>
<text x="207.9" y="192">D:\变频器\tu20111110\欧美变频器图纸.ddb</text>
<text x="244.3" y="189.6">Sheet</text>
<text x="244.3" y="192">Drawn By:</text>
<text x="250.9" y="189.6">of</text>
<text x="46.1" y="196.6">1</text>
<text x="113.6" y="196.6">2</text>
<text x="181.1" y="196.6">3</text>
<text x="248.6" y="196.6">4</text>
</g>
<g font-size="2.1" fill="#a1006a">
<text x="220.1" y="28.7">+15V</text>
<text x="22.4" y="31.1">VCC</text>
<text x="151.9" y="31.1">+18V</text>
<text x="172.9" y="41.7">+18V</text>
<text x="23.5" y="42.8">G1'</text>
<text x="107.3" y="42.8">G1</text>
<text x="257.7" y="49.9">G2</text>
<text x="107.3" y="54.5">U</text>
<text x="164.6" y="56.9">G2'</text>
<text x="22.4" y="78.1">VCC</text>
<text x="220.1" y="80.4">+15V</text>
<text x="23.5" y="89.8">G3'</text>
<text x="107.3" y="89.8">G3</text>
<text x="172.9" y="93.3">+18V</text>
<text x="107.3" y="101.5">V</text>
<text x="257.7" y="101.5">G4</text>
<text x="164.6" y="108.6">G4'</text>
<text x="22.4" y="127.4">VCC</text>
<text x="220.1" y="132.1">+15V</text>
<text x="23.5" y="139.1">G5'</text>
<text x="107.3" y="139.1">G5</text>
<text x="172.9" y="145">+18V</text>
<text x="107.3" y="150.9">W</text>
<text x="257.7" y="153.2">G6</text>
<text x="164.6" y="160.3">G6'</text>
</g>
<g font-size="2.1" fill="#000080">
<text x="40.9" y="32.7">330R</text>
<text x="118.3" y="34.4">ET03</text>
<text x="139.7" y="32.7">22R</text>
<text x="203.2" y="34.6">NPN</text>
<text x="29.9" y="36.5">10K</text>
<text x="40.9" y="37.4">330R</text>
<text x="139.7" y="37.4">22R</text>
<text x="219.6" y="41.7">6AW</text>
<text x="31.5" y="44.5">1.2K</text>
<text x="52.7" y="44">NPN</text>
<text x="83.2" y="44.5">150R</text>
<text x="118.5" y="45.9">IC201</text>
<text x="139.7" y="42.1">22R</text>
<text x="139.7" y="46.8">22R</text>
<text x="193.5" y="46.1">JC</text>
<text x="64.4" y="48.7">A3150V</text>
<text x="83.2" y="53.9">22R</text>
<text x="83.2" y="49.1">22R</text>
<text x="106.5" y="50.3">WN</text>
<text x="118.5" y="48">56u/35V</text>
<text x="130.3" y="48.4">104</text>
<text x="139.7" y="51.5">22R</text>
<text x="175.7" y="50.6">22K</text>
<text x="182.7" y="50.6">22K</text>
<text x="233.8" y="51.5">150R</text>
<text x="43.9" y="55.3">330R</text>
<text x="51.1" y="55.3">330R</text>
<text x="83.2" y="58.5">22R</text>
<text x="94.7" y="55.7">ES1D</text>
<text x="139.7" y="56.2">22R</text>
<text x="219.6" y="55.7">5AW</text>
<text x="233.8" y="56.2">22R</text>
<text x="257" y="57.3">WL</text>
<text x="139.7" y="60.9">22R</text>
<text x="139.7" y="65.6">22R</text>
<text x="233.8" y="65.6">22R</text>
<text x="233.8" y="60.9">22R</text>
<text x="245.3" y="62.8">ES1D</text>
<text x="139.7" y="70.3">22R</text>
<text x="29.9" y="83.4">10K</text>
<text x="40.9" y="79.7">330R</text>
<text x="118.3" y="81.3">ET03</text>
<text x="40.9" y="84.3">330R</text>
<text x="203.2" y="86.3">NPN</text>
<text x="31.5" y="91.5">1.2K</text>
<text x="52.7" y="90.9">NPN</text>
<text x="64.4" y="95.7">A3150V</text>
<text x="83.2" y="91.5">150R</text>
<text x="118.5" y="92.8">IC201</text>
<text x="118.5" y="94.9">56u/35V</text>
<text x="130.3" y="95.4">104</text>
<text x="219.6" y="93.3">6AW</text>
<text x="83.2" y="100.9">22R</text>
<text x="83.2" y="96.1">22R</text>
<text x="106.5" y="97.3">WN</text>
<text x="193.5" y="97.8">JC</text>
<text x="43.9" y="102.2">330R</text>
<text x="51.1" y="102.2">330R</text>
<text x="83.2" y="105.5">22R</text>
<text x="94.7" y="102.7">ES1D</text>
<text x="175.7" y="102.2">22K</text>
<text x="182.7" y="102.2">22K</text>
<text x="219.6" y="107.4">5AW</text>
<text x="233.8" y="107.9">22R</text>
<text x="233.8" y="103.1">150R</text>
<text x="233.8" y="112.5">22R</text>
<text x="257" y="109.1">WL</text>
<text x="233.8" y="117.3">22R</text>
<text x="245.3" y="114.5">ES1D</text>
<text x="40.9" y="129">330R</text>
<text x="118.3" y="130.7">ET03</text>
<text x="29.9" y="132.8">10K</text>
<text x="40.9" y="133.7">330R</text>
<text x="203.2" y="137.9">NPN</text>
<text x="31.5" y="140.7">1.2K</text>
<text x="52.7" y="140.3">NPN</text>
<text x="83.2" y="140.7">150R</text>
<text x="118.5" y="142.2">IC201</text>
<text x="64.4" y="145">A3150V</text>
<text x="83.2" y="145.5">22R</text>
<text x="106.5" y="146.7">WN</text>
<text x="118.5" y="144.3">56u/35V</text>
<text x="130.3" y="144.7">104</text>
<text x="193.5" y="149.5">JC</text>
<text x="219.6" y="145">6AW</text>
<text x="43.9" y="151.6">330R</text>
<text x="51.1" y="151.6">330R</text>
<text x="83.2" y="154.9">22R</text>
<text x="83.2" y="150.1">22R</text>
<text x="94.7" y="152">ES1D</text>
<text x="175.7" y="153.9">22K</text>
<text x="182.7" y="153.9">22K</text>
<text x="233.8" y="154.9">150R</text>
<text x="219.6" y="159.1">5AW</text>
<text x="233.8" y="159.5">22R</text>
<text x="257" y="160.7">WL</text>
<text x="233.8" y="164.3">22R</text>
<text x="245.3" y="166.1">ES1D</text>
<text x="233.8" y="168.9">22R</text>
<text x="264.3" y="184.9">V1.0</text>
<text x="262" y="192">李和明</text>
<text x="264.3" y="189.6">3/4</text>
</g>
</svg>
